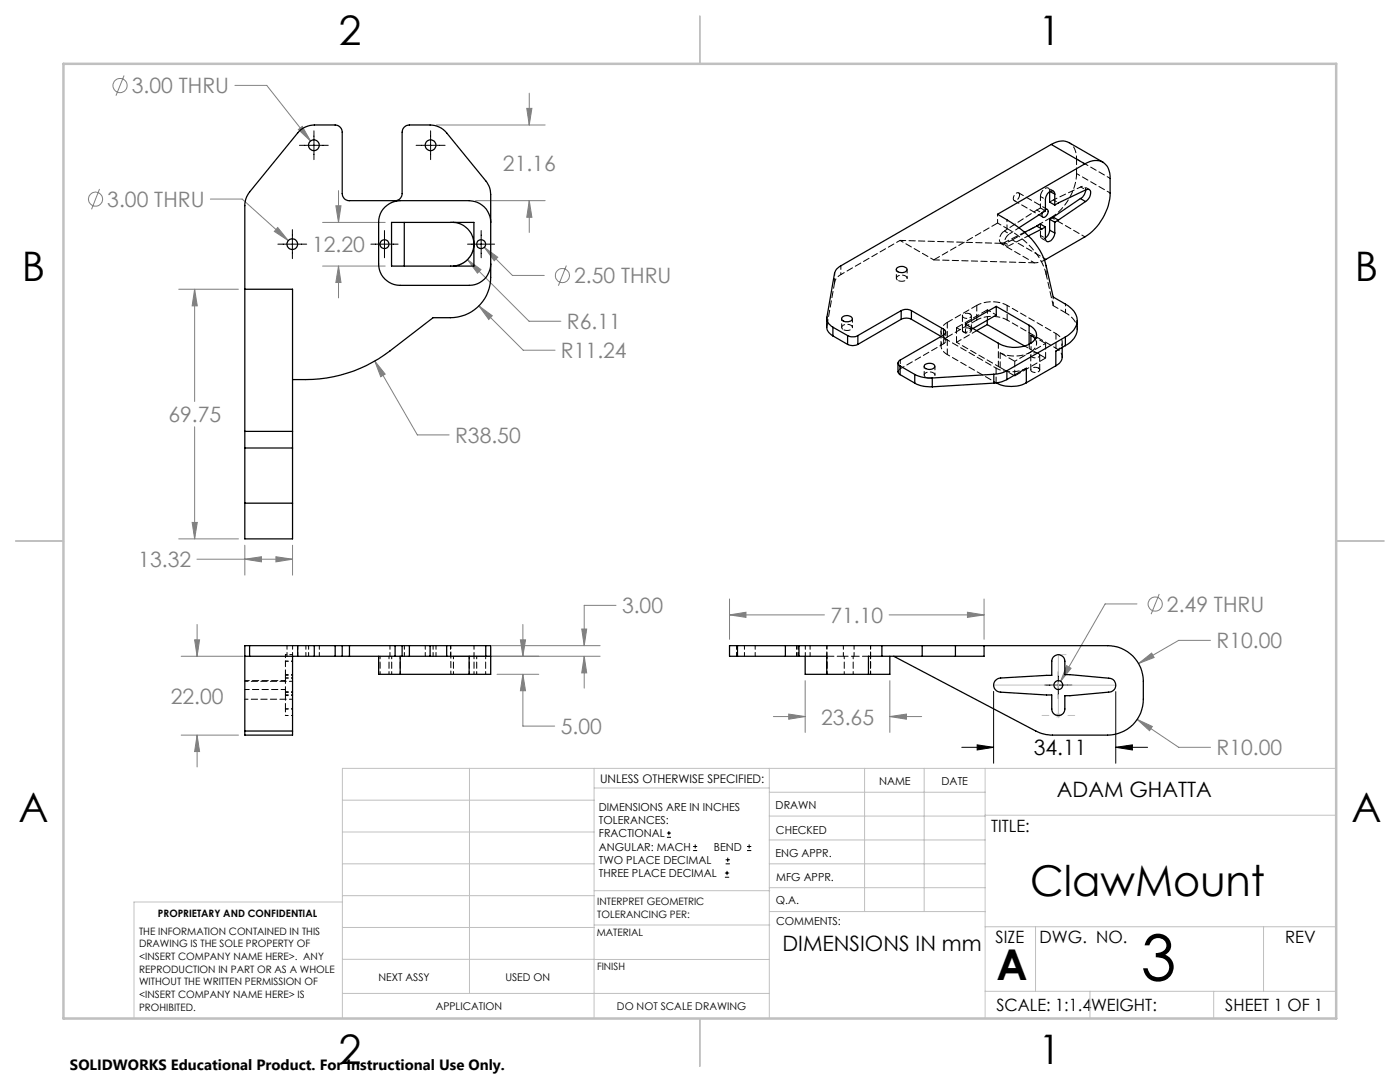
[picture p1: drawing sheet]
<svg xmlns="http://www.w3.org/2000/svg" width="279mm" height="216mm" viewBox="0 0 279 216" stroke-linecap="round" stroke-linejoin="round" font-family="sans-serif">
<g fill="none" stroke="#808080" stroke-width=".2">
<path d="M24.8 15.1l-1.7 4M46.9 17h6.3l8.8 11.2M105.6 18.6v6.3M19.9 37.7l-1.6 4.1M42 39.7h6.3l9.2 8.3M59.5 25.9l.8-.7 1.7 3zM67.6 38v6.4M87.1 24.9h21.7M105.1 21.6h1.1l-.6 3.3zM35.7 57.7h11.9M38.8 57.7v22.4M38.8 57.7l.6 3.3h-1.1z"/>
<path d="M55.4 45.4l2.1 2.6-2.7-1.8zM64.4 44.4h12.5M64.4 53.1h12.5M67 41.1h1.1l-.5 3.3zM67.6 53.1v6.3M67.6 53.1l.5 3.3h-1.1zM93.3 51.8l12.3 12.3h6.3M93.3 51.8l2.7 2-.7 .7zM94.4 50a4.3 4.3 0 0 1-3.5 3M94.9 40h13.9M96.7 49.4l5.6 5.6h6.3M96.7 49.4l2.6 1.9-.7 .7z"/>
<path d="M105.6 40v6.4M105.6 40l.6 3.4h-1.1zM113 53l-1.6 4M74.8 72l8.5 14.8h6.3M74.8 72l2.1 2.6-.9 .6zM95.6 61l8.8 8.9h6.4M95.6 61l2.6 2-.7 .7zM38.8 85.2v22.3M35.7 107.5h11.9M38.3 104.2h1.1l-.6 3.3zM39.3 111.6h19.1M48.9 108.8v6"/>
<path d="M48.9 111.6l3.3-.5v1zM55.1 111.1l3.3 .5-3.3 .5zM58.4 108.8v6M145.6 119.5v8.1M196.4 119.5v8.1M231.4 118.5l-1.7 4.1M36.2 131h12.3M38.8 127.7h1l-.5 3.3zM39.3 124.6v6.4M90.4 131h29.4M98.2 128.8h21.6M99.2 134.5h8.3"/>
<path d="M103.9 127.7h1l-.5 3.3zM104.4 134.5v10.4h6.3M104.4 124.6v6.4M104.4 134.5l.5 3.3h-1zM116.1 125.5h1l-.5 3.3zM116.6 131v6.3M116.6 131l.5 3.3h-1zM122.9 120.8h-6.3v8M145.6 122.7l3.3-.5v1zM145.6 122.7h18.9M160.7 135.8v10.4M177.4 122.7h19"/>
<path d="M177.6 135.8v10.4M193.1 122.2l3.3 .5-3.3 .5zM212.9 132.8l.8 .5-2 2.7zM226.9 120.5h-6.3l-8.9 15.5M227.2 132.4l2.6-2.1 .5 .9zM241.6 127.8h-6.4l-8 4.6M36.2 146.7h11.4M39.3 146.7v6.3M39.3 146.7l.5 3.3h-1zM154.3 143h6.4M157.4 142.5l3.3 .5-3.3 .5zM177.6 143h6.3"/>
<path d="M177.6 143l3.3-.5v1zM226.9 143.5l8.3 5.6h6.4M226.9 143.5l3.1 1.5-.6 .8z"/>
<circle cx="23.9" cy="17.1" r="1.42"/>
<circle cx="19.1" cy="39.7" r="1.41"/>
<circle cx="112.2" cy="55" r="1.42"/>
<circle cx="230.5" cy="120.5" r="1.42"/>
</g>
<g fill="none" stroke="#000" stroke-width=".2">
<path d="M59.8 29h5.7M62.7 26.1v5.8M83 29h5.8M85.9 26.1v5.8M55.5 48.7h5.7M58.3 45.8v5.8M74 48.7h5.4M76.7 46v5.4M93.3 48.7h5.4M96 46v5.4M198.3 138v14.3M208.5 136.7h5.4"/>
<path d="M211.2 134v5.4M222.7 138v14.3M191.9 149.1h6.4M195 148.6l3.3 .5-3.3 .5zM222.7 149.1l3.3-.5v1zM222.7 149.1h6.3M133.1 167.1h.8M133.1 166.2h.8M133.5 165.8v.9M138.3 169.7h.8M138.3 168.9h.8M138.7 168.5v.8"/>
<path d="M144.7 175h.8M144.7 174.2h.8M144.8 172.4h.9M144.8 171.6h.9M145.1 173.8v.8M145.2 171.1v.9M149.1 169.7h.8M149.1 168.9h.8M149.5 168.5v.8"/>
</g>
<g fill="none" stroke="#c0c0c0" stroke-width=".2">
<path d="M68.3 159.7h50.3M93.7 153.3v44.9M118.6 153.3v49.9M118.6 157.2h34.9M153.5 153.3v49.9M153.5 158.1h43.1M172.5 153.3v28.6M184.4 153.3v28.6M196.6 153.3v49.9M210.7 142.8h1M210.9 142.4l.7 .7M211.2 142.3v1"/>
<path d="M211.6 142.4l-.7 .7M266.7 153.3h-198.4v49.9M68.3 178.7h50.3M68.3 172.4h50.3M68.3 166h50.3M68.3 180h-41.6v23.2M118.6 177.7h35M153.5 167.6h43.1M153.5 162.8h43.1M153.5 172.4h43.1M153.5 177.1h43.1M196.6 162.7h70.1"/>
<path d="M68.3 198.2h85.2M68.3 191.4l85.2 .1M68.3 185.1h50.3M118.6 184.6h35M153.6 181.9h43M196.6 197.8h70.1M196.6 184.9h70.1M206.7 184.9v12.9M217.5 197.8v5.4M242.2 197.8v5.4M252.2 184.9v12.9"/>
</g>
<path d="M208 142.8h6.5" fill="none" stroke="#c0c0c0" stroke-width=".2" stroke-dasharray="15.2 1.3 1.3 1.3" stroke-dashoffset="13.9"/>
<path d="M211.2 130.6h1.5" fill="none" stroke="#c0c0c0" stroke-width=".2" stroke-dasharray="15.2 1.3 1.3 1.3"/>
<path d="M198.3 136.7h24.4" fill="none" stroke="#c0c0c0" stroke-width=".2" stroke-dasharray="15.2 1.3 1.3 1.3" stroke-dashoffset="5"/>
<path d="M211.2 130.6v12.2" fill="none" stroke="#c0c0c0" stroke-width=".2" stroke-dasharray="15.2 1.3 1.3 1.3" stroke-dashoffset="11.1"/>
<path d="M139.7 3.2v9.5M3.1 107.9h9.6M266.7 107.9h9.5M139.7 203.2v9.6" fill="none" stroke="#c0c0c0" stroke-width=".25"/>
<path d="M12.7 12.7h254v190.5h-254z" fill="none" stroke="#c0c0c0" stroke-width=".5"/>
<path d="M195 148.6l3.3 .5-3.3 .5zM222.7 149.1l3.3-.5v1z" fill="#000"/>
<path d="M116.6 131l.5 3.3h-1zM116.1 125.5h1l-.5 3.3zM104.4 134.5l.5 3.3h-1zM103.9 127.7h1l-.5 3.3zM38.8 127.7h1l-.5 3.3zM39.3 146.7l.5 3.3h-1zM212.9 132.8l-1.2 3.2 2-2.7zM157.4 142.5l3.3 .5-3.3 .5zM177.6 143l3.3-.5v1zM193.1 122.2l3.3 .5-3.3 .5zM145.6 122.7l3.3-.5v1zM227.2 132.4l3.1-1.2-.5-.9zM226.9 143.5l2.5 2.3 .6-.8zM55.4 45.4l-.6 .8 2.7 1.8zM59.5 25.9l2.5 2.3-1.7-3zM96.7 49.4l1.9 2.6 .7-.7zM95.6 61l1.9 2.7 .7-.7zM55.1 111.1l3.3 .5-3.3 .5zM48.9 111.6l3.3-.5v1zM93.3 51.8l2 2.7 .7-.7zM105.6 40l.6 3.4h-1.1zM105.1 21.6h1.1l-.6 3.3zM67 41.1h1.1l-.5 3.3zM67.6 53.1l.5 3.3h-1.1zM74.8 72l1.2 3.2 .9-.6zM38.8 57.7l.6 3.3h-1.1zM38.3 104.2h1.1l-.6 3.3z" fill="#808080"/>
<g fill="none" stroke="#000" stroke-width=".25">
<path d="M209.5 38.2v2.1l1 .6M209.5 38.2l1 .5M209.8 28.8l-42 24.3a2.19 2.19 0 0 0-1.3 1.4l-1.5 8.8a2.05 2.05 0 0 0 1.2 2M209.8 28.8a3.6 3.6 0 0 1 3.6-.3l6.7 3.8M209.8 28.8l6.7 3.9M210.5 38.7a.66 .66 0 0 0-.5-.6 .66 .66 0 0 0-.8 .4l-.5 1-.1 2.6-5.2 3.3M210.5 38.7v2.2M215.6 39.6l-5.4 3.7M215.6 39.6l1 .6M216.5 32.7l-17.4 10.1a21.7 21.7 0 0 1 7.9 6.4l.9 1.5 .7 1.5 1.6 7.1 2.4 1.4a3.6 3.6 0 0 1 2.2 4.3l-.8 1.2-1.4 1M216.5 32.7a3.2 3.2 0 0 1 4.5 .5l.5 1.3v1.1a14 14 0 0 1-.2 4.8 11.3 11.3 0 0 1-4.8 6.9l-8 4.6M216.7 37.9l-.4 1.2-.7 .5"/>
<path d="M48.9 57.7h9.5v28.4M80.7 44.4v8.7M90.5 44.4h-12.4v8.7h12.4M90.5 44.4a4.4 4.4 0 0 1 4.1 4.3 4.4 4.4 0 0 1-4.1 4.4M90.5 44.4h4.1v8.7h-4.1M97.9 44.3a4.3 4.3 0 0 0-4.3-4.3h-13.7a4.3 4.3 0 0 0-4.3 4.3v8.4a4.3 4.3 0 0 0 4.3 4.2h13.7a4.3 4.3 0 0 0 4.3-4.2M179 53.5a1.39 1.39 0 0 1 2 .2 1.19 1.19 0 0 1-1 .7 1.19 1.19 0 0 1-1.1-.6zM206.9 45.1l.7-.4 1 .6M206.9 45.1l-2.4 1.3M206.9 45.1l1 .6M207.9 45.7l-2.7 1.4M208.6 45.3l.1 2.5a.75 .75 0 0 0 .7 .4 .75 .75 0 0 0 .7-.6l.4-1.1"/>
<path d="M208.6 41.8a.37 .37 0 0 1 .4 0 .37 .37 0 0 1 .2 .4 1.14 1.14 0 0 1-1.1 1.2l-.2-.5 .1-.5M208.6 45.3l-.7 .4M209.5 45.9l-.3 .9-.6 .7M209.5 43.7v2.2M209.5 43.7l1 .6M209.5 45.9l1 .6M210.2 43.3l-.7 .4M210.2 43.3l1 .6M210.5 44.3v2.2M211.2 43.9l-.7 .4M216.6 40.2a1.79 1.79 0 0 0 .9-2.3l-.2-.1-.6 .1-6.2 3M216.6 40.2l-5.4 3.7"/>
<path d="M58.4 75.7a28.8 28.8 0 0 0 19.4-5.7l8.6-6.6a15.4 15.4 0 0 0 5.7-.3 8 8 0 0 0 5.8-7.7v-16.6a4.1 4.1 0 0 0-1-2.7l-7.8-9.6a4.3 4.3 0 0 0-3.3-1.6h-4.1a1.45 1.45 0 0 0-1.4 1.5v12.2a1.39 1.39 0 0 1-1.5 1.4h-9.1a1.39 1.39 0 0 1-1.4-1.4v-12.2a1.45 1.45 0 0 0-1.4-1.5h-4.2a4.3 4.3 0 0 0-3.3 1.6l-9.6 11.8a4.3 4.3 0 0 0-.9 2.7v45.1M165 63.5l.1 2.4 .3 .5 .8 .6M166.2 65.3l3 1.7M166.2 67l3 1.7M166.2 65.3v1.7M168.1 63.3a1.29 1.29 0 0 1 2 .3 1.29 1.29 0 0 1-2.1 0zM169.2 67a2.24 2.24 0 0 0 2 0M169.2 68.7a2.24 2.24 0 0 0 2 0M169.2 67v1.7M171.2 67v1.7M179.2 72.4v1.8l.4 .6M179.6 73l3 1.7"/>
<path d="M179.6 73v1.8M179.6 74.8l3 1.6M179.8 62a2.24 2.24 0 0 1 2.1 0M179.8 63.7a2.24 2.24 0 0 1 2.1 0M179.8 62l-8.6 5M179.8 62v1.7M179.8 63.7l-8.6 5M181.9 62l6.4 3.7M181.9 62v1.7M181.9 63.7l5.9 3.4M182.6 74.7a6.9 6.9 0 0 0 3.5 .7M182.6 76.4a6.5 6.5 0 0 0 3.5 .8"/>
<path d="M182.6 74.7v1.7M184.5 72.8a1.43 1.43 0 0 1 2 .2 1.05 1.05 0 0 1-1.5 .6l-.5-.3zM186.1 75.4v1.8M187.8 67.1v.1M188.3 66.9l-8.7 5a.61 .61 0 0 0-.4 .5 .61 .61 0 0 0 .4 .6M188.3 65.7a.61 .61 0 0 1 .4 .6 .61 .61 0 0 1-.4 .6M188.3 65.7v1.2M197 63.9v.9M197 64.8l7.5 4.2M197 64.8l-2.1 1.2M198.3 74.7l-12.2 .7M198.3 74.7v1.7"/>
<path d="M198.3 76.4l-12.2 .8M198.8 76.4a6.5 6.5 0 0 0 6 0M198.8 61.1l-6.1 3.6 6.5 3.8a6.5 6.5 0 0 0 7-.4 1.77 1.77 0 0 0-.4-3l-.4-.2M198.8 61.1l6.6 3.8M198.8 61.1v1.8l-4.6 2.6M200.9 74a5.6 5.6 0 0 1-2.6 .7M200.9 75.7a5.6 5.6 0 0 1-2.6 .7M200.9 74v1.7M200.9 75.7l3.9-2.2v2.9M205.4 64.9v3.8M206.6 67.7l-.9-.8v1.6M210.7 73l-5.9 3.4"/>
<path d="M212 69.4v1.9l-.2 .6-.4 .6-.7 .5M212.6 67.2l-11.7 6.8M212.6 67.2v1.8M212.6 69l-1.9 1.1v2.9M215 64a5.8 5.8 0 0 1-.2 2.7l-.8 1.2-1.4 1.1M48.9 86.1v3.3M48.9 89.4v11M48.9 89.4h9.5M48.9 86.1h9.5M58.4 86.1v3.3M58.4 89.4v11M48.9 100.4v7.1h9.5v-7.1"/>
<path d="M48.9 100.4h9.5M48.9 131h.9M49.8 128.8h-.9v17.1M49.8 128.8h9.6M49.8 131h9.6M49.8 128.8v2.2M58.4 131v14.9M59.4 128.8h3.3M59.4 131h3.3M59.4 128.8v2.2M62.7 128.8h4.2M62.7 131h4.2"/>
<path d="M62.7 128.8v2.2M66.9 128.8h1.4M66.9 131h1.4M66.9 128.8v2.2M68.3 128.8h1.4M68.3 131h1.4M68.3 128.8v2.2M69.7 128.8h9.1M69.7 131h9.1M69.7 128.8v2.2M75.6 131v3.5h4.3M78.8 128.8h1.5"/>
<path d="M78.8 131h1.5M78.8 128.8v2.2M79.9 131v3.5M79.9 134.5h13.7M80.3 128.8h1.4M80.3 131h1.4M80.3 128.8v2.2M81.7 128.8v2.2M81.7 128.8h4.1M81.7 131h4.1M85.8 128.8h3.3M85.8 131h3.3"/>
<path d="M85.8 128.8v2.2M89.1 128.8v2.2M89.1 128.8h7.8M89.1 131h7.8M93.6 131v3.5M96.9 128.8h1v5.7h-4.3M96.9 131h1M96.9 128.8v2.2M147.2 128.8h-1.6v2.2h1.6M147.2 128.8h9.5M147.2 131h9.5M147.2 128.8v2.2"/>
<path d="M156.7 131h2.8M156.7 128.8h2.8M156.7 128.8v2.2M159.5 128.8h16.5M159.5 131h5.5v3.5M159.5 128.8v2.2M160.7 131v3.5h4.3M165 134.5h8.3M176 131h8M176 128.8h8M176 131h-2.7v3.5M176 128.8v2.2"/>
<path d="M177.6 131v3.5h-4.3M184 128.8h6.7M184 131h6.7M184 128.8v2.2M190.7 128.8h5.7M190.7 128.8v2.2M196.4 128.8v2.2h-5.7M196.4 128.8h24.7a7.1 7.1 0 0 1 7.1 7.2v3.5a7.1 7.1 0 0 1-7.1 7.2h-11.1a7.5 7.5 0 0 1-3.3-.8l-28.3-14.9M198.6 135.8l.5-.4 .6-.1 10.2-.5v-2.9a1.31 1.31 0 0 1 1.3-1.3 1.31 1.31 0 0 1 1.3 1.3v2.7l8.8 .7a1.39 1.39 0 0 1 1.4 1.4 1.39 1.39 0 0 1-1.5 1.4l-8.7 .7v2.7a1.31 1.31 0 0 1-1.3 1.3 1.31 1.31 0 0 1-1.3-1.3v-2.8l-10.2-.6a1.4 1.4 0 0 1-1.3-.8 1.4 1.4 0 0 1 .2-1.5zM48.9 145.9v.8h9.5v-.8M48.9 145.9h9.5"/>
<circle cx="62.6" cy="29" r="1.07"/>
<circle cx="85.9" cy="29" r="1.07"/>
<circle cx="58.3" cy="48.7" r="1.07"/>
<circle cx="76.7" cy="48.7" r=".89"/>
<circle cx="96" cy="48.7" r=".9"/>
<circle cx="211.2" cy="136.7" r=".88"/>
</g>
<g fill="none" stroke="#000" stroke-width=".2" stroke-dasharray="1.3 .6" stroke-dashoffset=".8">
<path d="M205.6 70.3l-3.1 1.8M208.7 68.5l-3.1 1.8M75.9 130.9v3.6M77.6 134.5v-3.6M78.2 130.9v3.6M79.9 134.5v-3.6M90.5 130.9v3.6M93.7 130.9v3.6M94.6 130.9v3.6M95.1 130.9v3.6M96.9 134.5v-3.6M165 134.5v-3.6"/>
<path d="M165 130.9v3.6M168.5 130.9v3.6M170.3 134.5v-3.6M173.3 130.9v3.6M173.7 130.9v3.6"/>
</g>
<g fill="none" stroke="#000" stroke-width=".2" stroke-dasharray="1.3 .6" stroke-dashoffset=".6">
<path d="M207.6 39.2l1.1 .6M210.2 39.9l1 .6M210.2 38.1l-1-.6M214.9 31.7l6.7 3.9M215.7 37.3l1 .6M217.4 37.8l-1-.6M221.6 38.5l-6.7-3.9M166.6 56.3a2.31 2.31 0 0 1 1.2-1.5M186.3 51.9l-6.7-3.9M199.7 48.6l6.7 3.8M199.7 48.5l1.1 .5M200.4 46.1l1.1 .6"/>
<path d="M200.4 48.4l1.1 .6M206.9 41.9l-6.5 4.2M206.9 41.9l1 .6M207.6 41.5l1.1 .6M207.6 47l1.1 .6M207.9 47.6l1 .6M208.8 51.8l-6.8-3.9M209.8 43.4l6.7 3.9M192.7 66.4l-1.8-1M197.1 61.8v2.1M197.1 61.8l1.7 1.1M199.2 73.1l-8.3-4.8"/>
<path d="M48.9 135.9h9.5M58.4 139.5h-9.5M90 134.5v-5.7M165 128.8v5.7M173.7 134.5v-5.7"/>
</g>
<g fill="none" stroke="#000" stroke-width=".2" stroke-dasharray="1.3 .6" stroke-dashoffset=".5">
<path d="M215.7 37.3l-5.5 2.6M179.6 48l-11.8 6.8M201 45.6l-1.9-1.1M206.4 52.4l1.1-.1 1-.4M187.8 66.1v1M204.5 69l.9 .6M210.7 69.5l1 .8 .3 .9M212 69.3v-1M57.3 128.8v2.1M58.4 128.8v2.1M59.4 130.9v-2.1M61 128.8v2.1"/>
<path d="M61.6 128.8v2.1M63.7 130.9v-2.1M77.8 128.8v2.1M80.7 128.8v2.1M84.9 128.8v2.1M86.4 128.8v2.1M87 130.9v-2.1M89.9 128.8v2.1M94.6 130.9v-2.1M147 130.9v-2.1M147 128.8v2.1M147.2 130.9v-2.1"/>
<path d="M148.6 128.8v2.1M150.7 130.9v-2.1M159 128.8v2.1M159.3 128.8v2.1M159.3 130.9v-2.1M160.7 130.9v-2.1M161.7 130.9v-2.1M165 130.9v-2.1M168.3 128.8v2.1M170.5 130.9v-2.1M173.7 128.8v2.1"/>
</g>
<g fill="none" stroke="#000" stroke-width=".2" stroke-dasharray="1.3 .6" stroke-dashoffset=".7">
<path d="M213.4 28.4a3.4 3.4 0 0 1 1.5 3.3M216.7 37.9l-.1-.5-.3-.2-.6 .1M207.6 47l.1 .2a.57 .57 0 0 0 1 .3M188.3 68.6a.62 .62 0 0 0 .4-.6 .62 .62 0 0 0-.4-.6M189.1 70.7l9.7 5.7M189.1 67.8l9.7 5.7M205.8 69.8v-1.3M210.7 69.5l-9.7-5.6M210.7 66.6l-9.7-5.7M57 135.3h1.4M57 138.1h1.4M57 134.7h1.4"/>
<path d="M57 138.6h1.4M57 131.9h1.4M57 130.6v1.3M57 134.6h1.4M57 138.8h1.4M58.4 130.6h-1.4M57 141.5h1.4M57 141.5v1.3M57 142.8h1.4"/>
</g>
<path d="M202.4 40l5.7 3.3M209 41.8l-5.7-3.3M190.9 68.3l4-2.3M199.2 73.1v-4.6M212.7 62.4l-2.5-1.4M57 135.3v2.8M57 131.9v2.8M57 138.6v2.9" fill="none" stroke="#000" stroke-width=".2" stroke-dasharray="1.3 .6" stroke-dashoffset=".2"/>
<g fill="none" stroke="#000" stroke-width=".2" stroke-dasharray="1.3 .6">
<path d="M209.5 38.2v-.1M209.5 38.1l.1 .1M166.6 56.3l-1.6 8.7M202 47.9l7.8-4.5M165 65.3v-.3M187.8 67.1l.5 .3M188.3 67.4v-.6M199.2 73.1l.4 .2M205.8 69.8l-.4-.2M206.6 67.7a1.82 1.82 0 0 1-1 2.6M57 138.1v.5M57 134.7v.6"/>
<path d="M165 130.9h.1"/>
</g>
<g fill="none" stroke="#000" stroke-width=".2" stroke-dasharray="1.3 .6" stroke-dashoffset=".4">
<path d="M207.6 39.2v2.3M210.2 39.9l-.7 .4M201.5 49l3.8-2M203.4 45.4l-1.9 1.3M207.6 41.5l-.7 .4M207.6 44.7v2.3M208.7 41.8l-.6 .6M179.2 74.2l.5-.6M188.3 67.4l.8 .4M188.3 68.6l-8.6 5M205.4 68.7v.9M205.6 70.3a6.9 6.9 0 0 1-6 .1"/>
<path d="M215 65.7a3.9 3.9 0 0 0-2.3-3.3M48.9 137.6h8.1M57 135.8h-8.1"/>
</g>
<g fill="none" stroke="#000" stroke-width=".2" stroke-dasharray="1.3 .6" stroke-dashoffset=".9">
<path d="M166.6 54.5v1.8M167.8 54.8v-1.8M178.9 53.8v1.7M181 55.5v-1.7M199.1 42.8v1.7M201 43.8v1.8M208.8 53v1.8M210.2 59.2v1.8M165 65v-1.7M168 63.6v1.7M170.1 65.3v-1.7M179.7 73.6v-1.8"/>
<path d="M184.4 73.1v1.7M186.6 74.8v-1.7M187.8 67.1v1.9M188.3 66.8v1.8M188.7 68v-1.8M192.7 66.4l1.5-.9M192.7 64.7v1.7M206.9 68.5v-1.7M212.7 60.7v1.7M170.3 130.9h-1.8"/>
</g>
<g fill="none" stroke="#000" stroke-width=".2" stroke-dasharray="1.3 .6" stroke-dashoffset=".1">
<path d="M214.9 34.6a11.2 11.2 0 0 1-5.1 8.8M214.9 31.7v2.9M179.6 48l20.1 .6M206.4 52.4l-20.1-.5M208.8 54.8a14.5 14.5 0 0 0-6.9-8.6l-.9-.6M189.1 67.8v2.9M189.1 67.2v-2.9M189.1 67.2l5.8-3.3M189.1 64.3l5.8-3.4M190.9 65.4v2.9M192.1 63v2.9M193.9 65.9v-2.9"/>
<path d="M194.9 60.9v3M198.8 76.4v-2.9M199.6 70.4v2.9M201 63.9v-3M202.5 72.1v2.9M205.7 70.9v2.9M207.5 73.8v-2.9M208.7 68.5v2.9M210.7 66.6v2.9M173.3 130.9h-3"/>
</g>
<path d="M209.5 38.1a.65 .65 0 0 0-.5-.7 .65 .65 0 0 0-.8 .5l-.5 .7-.1 .6M199.1 44.5l-12.7 7.4M190.9 65.4l6.2-3.6M202.5 72.1l-2.9-1.7M202.5 75l-2.9-1.7M205.8 66.9l2.9 1.6M205.8 69.8l2.9 1.6M208.7 71.4l-6.2 3.6M168.5 130.9h-3.5" fill="none" stroke="#000" stroke-width=".2" stroke-dasharray="1.3 .6" stroke-dashoffset="-.1"/>
<path d="M179.2 55.9a1.17 1.17 0 0 0 1.8-.5 1.27 1.27 0 0 0-2.1 .1l.3 .4M200.4 46.1a1.78 1.78 0 0 0-.7 2.3l.3 .1 .4-.1M201.5 46.7a1.78 1.78 0 0 0-.8 2.3l.3 .1 .5-.1M168.3 65.8a1.17 1.17 0 0 0 1.8-.6 1.27 1.27 0 0 0-2.1 .1l.3 .5M184.8 75.3a1.17 1.17 0 0 0 1.8-.6 1.27 1.27 0 0 0-2.2 .2l.4 .4" fill="none" stroke="#000" stroke-width=".2" stroke-dasharray="1.3 .6" stroke-dashoffset="-.2"/>
<g fill="none" stroke="#000" stroke-width=".2" stroke-dasharray="1.3 .6" stroke-dashoffset=".3">
<path d="M203.5 38.9l-.1-.3a.97 .97 0 0 0-1 .3 .97 .97 0 0 0-.1 1.1 .91 .91 0 0 0 1.2-1.1M200.4 48.4l4.1-2.1M202 47.9a4.5 4.5 0 0 1-2.3 .7M189.1 70.7a1.85 1.85 0 0 1-1.3-1.7 1.85 1.85 0 0 1 1.3-1.8M189.1 64.3a1.85 1.85 0 0 0-1.3 1.8 1.85 1.85 0 0 0 1.3 1.7M193.6 62.7l.2 .2a.98 .98 0 0 1-.8 .7 .98 .98 0 0 1-.9-.5 .92 .92 0 0 1 1.5-.4M193.6 65.6l.2 .2a.98 .98 0 0 1-.8 .7 .98 .98 0 0 1-.9-.5 .92 .92 0 0 1 1.5-.4M194.9 63.9a6.7 6.7 0 0 1 6.1 0M198.8 73.5a6.7 6.7 0 0 0 6.1 0M201 60.9a6.7 6.7 0 0 0-6.1 0M207.2 70.5l.3 .3a.98 .98 0 0 1-.8 .6 .98 .98 0 0 1-1-.4 .92 .92 0 0 1 1.5-.5M207.2 73.4l.3 .3a.98 .98 0 0 1-.8 .7 .98 .98 0 0 1-1-.5 .92 .92 0 0 1 1.5-.5"/>
<path d="M210.2 61l-1.4-6.2M210.7 70.1a1.85 1.85 0 0 0 1.3-1.8 1.85 1.85 0 0 0-1.3-1.7"/>
</g>
<text font-size="12.7" x="227.7" y="195.6">3</text>
<g font-size="8.5">
<text x="205.6" y="178.7">ClawMount</text>
<text x="198.9" y="195.5">A</text>
</g>
<g font-size="8.1">
<text x="67.6" y="8.9">2</text>
<text x="207.3" y="8.9">1</text>
<text x="4.4" y="56.2">B</text>
<text x="270.4" y="56.2">B</text>
<text x="3.7" y="164.1">A</text>
<text x="269.7" y="164.1">A</text>
<text x="67.6" y="212.4">2</text>
<text x="207.3" y="212.4">1</text>
</g>
<g font-size="4.2" fill="#808080">
<text x="26.3" y="18.6">3.00 THRU</text>
<text x="100.4" y="34.1">21.16</text>
<text x="21.4" y="41.3">3.00 THRU</text>
<text x="62.3" y="50.3">12.20</text>
<text x="114.6" y="56.5">2.50 THRU</text>
<text x="113.1" y="65.7">R6.11</text>
<text x="112" y="71.5">R11.24</text>
<text x="33.6" y="84.2">69.75</text>
<text x="90.8" y="88.3">R38.50</text>
<text x="27.6" y="113.2">13.32</text>
<text x="124.1" y="122.4">3.00</text>
<text x="165.7" y="124.3">71.10</text>
<text x="232.9" y="122.1">2.49 THRU</text>
<text x="242.8" y="129.3">R10.00</text>
<text x="34.1" y="140.4">22.00</text>
<text x="111.9" y="146.5">5.00</text>
<text x="163.9" y="144.6">23.65</text>
<text x="242.8" y="150.7">R10.00</text>
</g>
<g font-size="4.2">
<text x="206.3" y="150.7">34.11</text>
<text x="210.9" y="159.1">ADAM GHATTA</text>
<text x="156.2" y="189.8">DIMENSIONS IN mm</text>
</g>
<g font-size="3.4">
<text x="197.8" y="166">TITLE:</text>
<text x="198.7" y="188.1">SIZE</text>
<text x="207.5" y="188.1">DWG. NO.</text>
<text x="256.5" y="188.2">REV</text>
<text x="198.8" y="201.7">SCALE: 1:1.4</text>
<text x="217.7" y="201.8">WEIGHT:</text>
<text x="244.5" y="201.7">SHEET 1 OF 1</text>
</g>
<text font-size="3" x="14" y="213.5">SOLIDWORKS Educational Product. For Instructional Use Only.</text>
<text font-size="2.4" x="119.8" y="156.2">UNLESS OTHERWISE SPECIFIED:</text>
<g font-size="2.2">
<text x="119.5" y="161.8">DIMENSIONS ARE IN INCHES</text>
<text x="154.8" y="161.4">DRAWN</text>
<text x="175.4" y="156.6">NAME</text>
<text x="187.9" y="156.7">DATE</text>
<text x="119.5" y="164.4">TOLERANCES:</text>
<text x="119.5" y="167.1">FRACTIONAL</text>
<text x="154.9" y="166.3">CHECKED</text>
<text x="119.5" y="169.7">ANGULAR: MACH</text>
<text x="119.5" y="172.4">TWO PLACE DECIMAL</text>
<text x="142.5" y="169.7">BEND</text>
<text x="154.8" y="171">ENG APPR.</text>
<text x="119.5" y="175">THREE PLACE DECIMAL</text>
<text x="154.9" y="175.7">MFG APPR.</text>
<text x="154.9" y="180.4">Q.A.</text>
<text x="154.9" y="184.6">COMMENTS:</text>
</g>
<g font-size="2.1">
<text x="75.5" y="195.7">NEXT ASSY</text>
<text x="100.9" y="195.7">USED ON</text>
<text x="86.9" y="201.5">APPLICATION</text>
<text x="123.1" y="201.6">DO NOT SCALE DRAWING</text>
</g>
<g font-size="2">
<text x="31.5" y="182.9">PROPRIETARY AND CONFIDENTIAL</text>
<text x="119.2" y="180.6">INTERPRET GEOMETRIC</text>
<text x="119.2" y="183.1">TOLERANCING PER:</text>
<text x="27.8" y="186.5">THE INFORMATION CONTAINED IN THIS</text>
<text x="27.8" y="189">DRAWING IS THE SOLE PROPERTY OF</text>
<text x="27.8" y="191.6">&lt;INSERT COMPANY NAME HERE&gt;. ANY</text>
<text x="119.1" y="186.7">MATERIAL</text>
<text x="27.8" y="194.1">REPRODUCTION IN PART OR AS A WHOLE</text>
<text x="27.8" y="196.6">WITHOUT THE WRITTEN PERMISSION OF</text>
<text x="119.1" y="193.5">FINISH</text>
<text x="27.8" y="199.1">&lt;INSERT COMPANY NAME HERE&gt; IS</text>
<text x="27.8" y="201.7">PROHIBITED.</text>
</g>
</svg>
